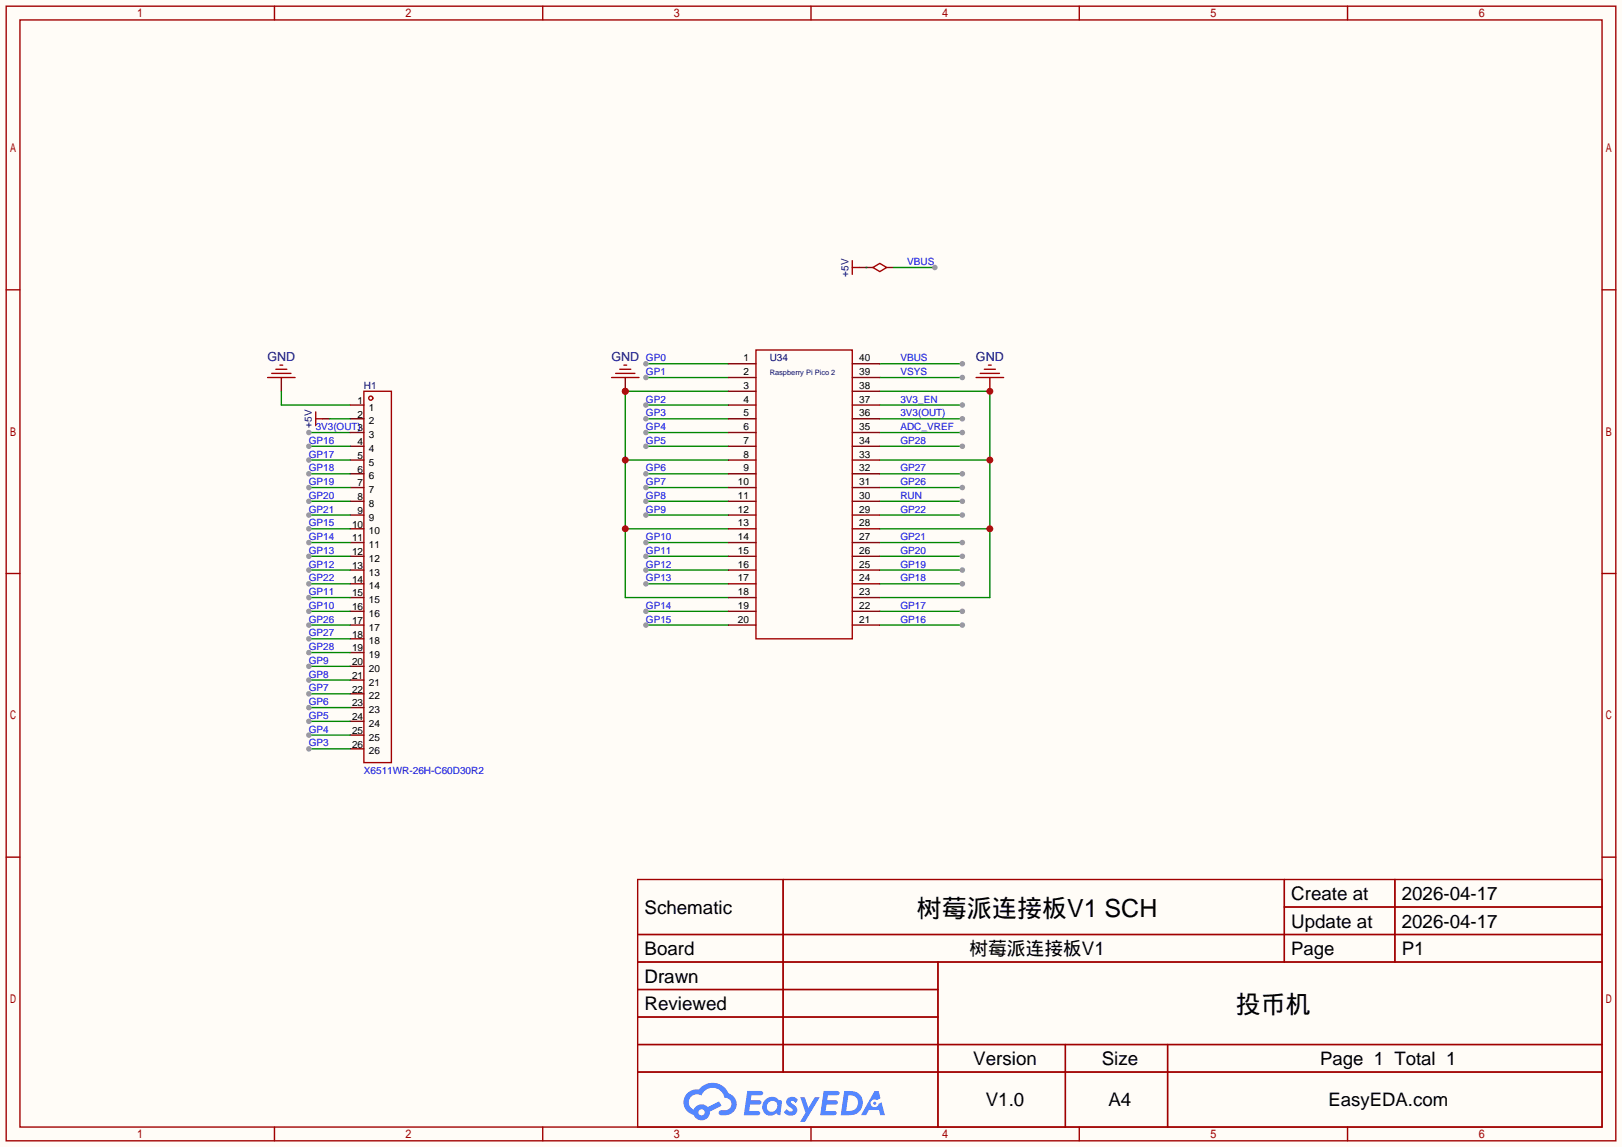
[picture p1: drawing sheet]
<svg xmlns="http://www.w3.org/2000/svg" width="299mm" height="212mm" viewBox="0 0 299 212" stroke-linecap="round" stroke-linejoin="round" font-family="sans-serif">
<path d="M0 0h299.5v211.8h-299.5z" fill="#fffcf7"/>
<g fill="none" stroke="#a10000" stroke-width=".25">
<path d="M1.1 1.1h297.2v209.6h-297.2zM3.7 3.7h292.1v204.5h-292.1zM50.7 1.1v2.6M100.2 1.1v2.6M149.7 1.1v2.6M199.3 1.1v2.6M248.8 1.1v2.6M1.1 53.5h2.6M295.8 53.5h2.5M1.1 105.9h2.6M295.8 105.9h2.5M1.1 158.3h2.6"/>
<path d="M295.8 158.3h2.5M117.7 162.4h178.1v45.8h-178.1zM117.7 172.6h178.1M117.7 177.7h178.1M144.6 162.4v35.6M173.2 177.7v30.5M237.1 162.4v15.3M237.1 167.5h58.7M257.5 162.4v15.3M117.7 182.8h55.5M117.7 192.9h178.1M117.7 187.8h55.5"/>
<path d="M117.7 198h178.1M196.7 192.9v15.3M215.6 192.9v15.3M50.7 208.2v2.5M100.2 208.2v2.5M149.7 208.2v2.5M199.3 208.2v2.5M248.8 208.2v2.5"/>
</g>
<g fill="#5487ff">
<path d="M145.5 202.8a1.3 1.3 0 0 1 1.8 .3l-.4 .6a.54 .54 0 0 0-.9-.2l.1 .2a1.58 1.58 0 0 1 1.1 1.6 1.43 1.43 0 0 1-2.5 .1l.5-.6a.64 .64 0 0 0 .5 .5 .64 .64 0 0 0 .7-.3l-.2-.2a1.6 1.6 0 0 1-1-1.6z"/>
<path d="M147.7 202.7h.9l.7 1.9 1.1-1.9h.9l-2.7 4.5h-.9l1-1.7z"/>
<path d="M138 201.5h1.6a1.31 1.31 0 0 1 1.2 .2 .4 .4 0 0 1-.3 .6h-1.8l-.1 .9h1.6a.4 .4 0 0 1 .4 .4 .4 .4 0 0 1-.4 .4h-1.7l-.2 1.2h.8a1.23 1.23 0 0 1 1.2 .2 .39 .39 0 0 1-.3 .6h-2.7z"/>
<path d="M152.1 201.5h1.6a1.32 1.32 0 0 1 1.3 .2 .39 .39 0 0 1-.4 .6h-1.7l-.2 .9h1.7a.4 .4 0 0 1 .3 .4 .4 .4 0 0 1-.4 .4h-1.7l-.2 1.2h.8a1.23 1.23 0 0 1 1.2 .2 .39 .39 0 0 1-.3 .6h-2.7z"/>
<path d="M161.5 201.5h.7l.4 1.3-.7 .4a.75 .75 0 0 0-1.1 .3 .75 .75 0 0 0 .5 1 .75 .75 0 0 0 .9-.6l.6-.3 .6 2.4h-.9l-.2-1h-1.9l-.5 1h-.9z"/>
<path d="M155.9 201.5l-.7 4.5h1.5a2.27 2.27 0 0 0 2.6-2.3 2.27 2.27 0 0 0-2.7-2.2zM156.6 202.3a1.5 1.5 0 0 1 1.8 1.5 1.5 1.5 0 0 1-1.9 1.4h-.3z"/>
<path d="M141.3 203.1a1.62 1.62 0 0 0-.4 2.1 1.62 1.62 0 0 0 2 .7l.4-.3 .3 .3 .5 .1 .3-2.5-.2-.3h-.4a1.58 1.58 0 0 0-2.5-.1zM141.9 203.6a.99 .99 0 0 1 1.6 .3 .99 .99 0 0 1-.9 1.4 .94 .94 0 0 1-1-.5 .94 .94 0 0 1 .3-1.2z"/>
<path d="M126.9 201.9a2.37 2.37 0 0 0 1.2 4 1.54 1.54 0 0 0 1.7 1 1.54 1.54 0 0 0 1.3-1.6l2.1-1.1-.5-.8-2 1.1a1.57 1.57 0 0 0-2.6 .4 1.5 1.5 0 0 1-.8-2.1 1.5 1.5 0 0 1 2.2-.5 2.23 2.23 0 0 1 2.3-1.4 2.23 2.23 0 0 1 2 1.8 1.16 1.16 0 0 1 1.2 1.1 1.16 1.16 0 0 1-1 1.3h-.7a.47 .47 0 0 0-.6 .3 .47 .47 0 0 0 .4 .6 2.23 2.23 0 0 0 2.3-.7 2.23 2.23 0 0 0 .4-2.3 2.16 2.16 0 0 0-1.3-1.1 3.2 3.2 0 0 0-5.4-.7l-1.2 .1zM129 205.4a.58 .58 0 0 1 1.1 0 .58 .58 0 0 1-1.1 0z"/>
<circle cx="161.5" cy="203.8" r=".28"/>
</g>
<path d="M51.9 69.7v2.6M59.6 77.3h1.2" fill="none" stroke="#870000" stroke-width=".25"/>
<path d="M49.4 69.7h5.1M50.2 69h3.5M50.9 68.2h2.1M51.7 67.4h.5M58.3 76.1v2.5M58.3 77.3h1.3" fill="none" stroke="#a10000" stroke-width=".25"/>
<path d="M51.9 72.3v2.5h12.7M57 79.9h7.6" fill="none" stroke="#008700" stroke-width=".25"/>
<circle cx="57" cy="79.9" r=".51" fill="#999"/>
<path d="M119.3 67.2h15.2" fill="none" stroke="#008700" stroke-width=".25"/>
<circle cx="119.3" cy="67.2" r=".51" fill="#999"/>
<path d="M119.3 69.7h15.2" fill="none" stroke="#008700" stroke-width=".25"/>
<circle cx="119.3" cy="69.7" r=".51" fill="#999"/>
<path d="M134.5 72.3h-19.1v38.1h19.1M115.4 97.7h19.1M115.4 85h19.1" fill="none" stroke="#008700" stroke-width=".25"/>
<g fill="#c00">
<circle cx="115.4" cy="72.3" r=".63"/>
<circle cx="115.4" cy="85" r=".63"/>
<circle cx="115.4" cy="97.7" r=".63"/>
</g>
<path d="M119.3 74.8h15.2" fill="none" stroke="#008700" stroke-width=".25"/>
<circle cx="119.3" cy="74.8" r=".51" fill="#999"/>
<path d="M119.3 77.3h15.2" fill="none" stroke="#008700" stroke-width=".25"/>
<circle cx="119.3" cy="77.3" r=".51" fill="#999"/>
<path d="M119.3 79.9h15.2" fill="none" stroke="#008700" stroke-width=".25"/>
<circle cx="119.3" cy="79.9" r=".51" fill="#999"/>
<path d="M119.3 82.4h15.2" fill="none" stroke="#008700" stroke-width=".25"/>
<circle cx="119.3" cy="82.4" r=".51" fill="#999"/>
<path d="M119.3 87.5h15.2" fill="none" stroke="#008700" stroke-width=".25"/>
<circle cx="119.3" cy="87.5" r=".51" fill="#999"/>
<path d="M119.3 90h15.2" fill="none" stroke="#008700" stroke-width=".25"/>
<circle cx="119.3" cy="90" r=".51" fill="#999"/>
<path d="M119.3 92.6h15.2" fill="none" stroke="#008700" stroke-width=".25"/>
<circle cx="119.3" cy="92.6" r=".51" fill="#999"/>
<path d="M119.3 95.1h15.2" fill="none" stroke="#008700" stroke-width=".25"/>
<circle cx="119.3" cy="95.1" r=".51" fill="#999"/>
<path d="M119.3 100.2h15.2" fill="none" stroke="#008700" stroke-width=".25"/>
<circle cx="119.3" cy="100.2" r=".51" fill="#999"/>
<path d="M119.3 102.7h15.2" fill="none" stroke="#008700" stroke-width=".25"/>
<circle cx="119.3" cy="102.7" r=".51" fill="#999"/>
<path d="M119.3 105.3h15.2" fill="none" stroke="#008700" stroke-width=".25"/>
<circle cx="119.3" cy="105.3" r=".51" fill="#999"/>
<path d="M119.3 107.8h15.2" fill="none" stroke="#008700" stroke-width=".25"/>
<circle cx="119.3" cy="107.8" r=".51" fill="#999"/>
<path d="M119.3 112.9h15.2" fill="none" stroke="#008700" stroke-width=".25"/>
<circle cx="119.3" cy="112.9" r=".51" fill="#999"/>
<path d="M119.3 115.4h15.2" fill="none" stroke="#008700" stroke-width=".25"/>
<circle cx="119.3" cy="115.4" r=".51" fill="#999"/>
<path d="M162.4 115.4h15.3" fill="none" stroke="#008700" stroke-width=".25"/>
<circle cx="177.7" cy="115.4" r=".51" fill="#999"/>
<path d="M162.4 112.9h15.3" fill="none" stroke="#008700" stroke-width=".25"/>
<circle cx="177.7" cy="112.9" r=".51" fill="#999"/>
<path d="M162.4 107.8h15.3" fill="none" stroke="#008700" stroke-width=".25"/>
<circle cx="177.7" cy="107.8" r=".51" fill="#999"/>
<path d="M162.4 105.3h15.3" fill="none" stroke="#008700" stroke-width=".25"/>
<circle cx="177.7" cy="105.3" r=".51" fill="#999"/>
<path d="M162.4 102.7h15.3" fill="none" stroke="#008700" stroke-width=".25"/>
<circle cx="177.7" cy="102.7" r=".51" fill="#999"/>
<path d="M162.4 100.2h15.3" fill="none" stroke="#008700" stroke-width=".25"/>
<circle cx="177.7" cy="100.2" r=".51" fill="#999"/>
<path d="M162.4 95.1h15.3" fill="none" stroke="#008700" stroke-width=".25"/>
<circle cx="177.7" cy="95.1" r=".51" fill="#999"/>
<path d="M162.4 92.6h15.3" fill="none" stroke="#008700" stroke-width=".25"/>
<circle cx="177.7" cy="92.6" r=".51" fill="#999"/>
<path d="M162.4 90h15.3" fill="none" stroke="#008700" stroke-width=".25"/>
<circle cx="177.7" cy="90" r=".51" fill="#999"/>
<path d="M162.4 87.5h15.3" fill="none" stroke="#008700" stroke-width=".25"/>
<circle cx="177.7" cy="87.5" r=".51" fill="#999"/>
<path d="M162.4 82.4h15.3" fill="none" stroke="#008700" stroke-width=".25"/>
<circle cx="177.7" cy="82.4" r=".51" fill="#999"/>
<path d="M162.4 79.9h15.3" fill="none" stroke="#008700" stroke-width=".25"/>
<circle cx="177.7" cy="79.9" r=".51" fill="#999"/>
<path d="M162.4 77.3h15.3" fill="none" stroke="#008700" stroke-width=".25"/>
<circle cx="177.7" cy="77.3" r=".51" fill="#999"/>
<path d="M162.4 74.8h15.3" fill="none" stroke="#008700" stroke-width=".25"/>
<circle cx="177.7" cy="74.8" r=".51" fill="#999"/>
<path d="M162.4 69.7h15.3" fill="none" stroke="#008700" stroke-width=".25"/>
<circle cx="177.7" cy="69.7" r=".51" fill="#999"/>
<path d="M162.4 67.2h15.3" fill="none" stroke="#008700" stroke-width=".25"/>
<circle cx="177.7" cy="67.2" r=".51" fill="#999"/>
<path d="M115.4 69.7v2.6" fill="none" stroke="#870000" stroke-width=".25"/>
<circle cx="115.4" cy="72.3" r=".63" fill="#c00"/>
<path d="M112.9 69.7h5.1M113.7 69h3.5M114.4 68.2h2.1M115.2 67.4h.5M180.2 69.7h5.1M181 69h3.5M181.7 68.2h2.1M182.5 67.4h.5" fill="none" stroke="#a10000" stroke-width=".25"/>
<path d="M182.8 69.7v2.6" fill="none" stroke="#870000" stroke-width=".25"/>
<path d="M162.4 72.3h20.4v38.1h-20.4M162.4 85h20.4M162.4 97.7h20.4" fill="none" stroke="#008700" stroke-width=".25"/>
<g fill="#c00">
<circle cx="182.8" cy="97.7" r=".63"/>
<circle cx="182.8" cy="85" r=".63"/>
<circle cx="182.8" cy="72.3" r=".63"/>
</g>
<g fill="none" stroke="#a10000" stroke-width=".25">
<path d="M161.2 49.4l1.2-.8 1.3 .8-1.3 .8zM67.2 72.3h5.1v68.5h-5.1zM139.6 64.6h17.8v53.4h-17.8z"/>
<circle cx="68.5" cy="73.5" r=".38"/>
</g>
<g fill="none" stroke="#870000" stroke-width=".25">
<path d="M159.9 49.4h1.3M163.7 49.4h1.3M64.6 74.8h2.6M64.6 77.3h2.6M64.6 79.9h2.6M134.5 67.2h5.1M134.5 69.7h5.1M134.5 72.3h5.1M134.5 74.8h5.1M134.5 77.3h5.1M134.5 79.9h5.1M157.4 67.2h5"/>
<path d="M157.4 69.7h5M157.4 72.3h5M157.4 74.8h5M157.4 77.3h5M157.4 79.9h5M64.6 82.4h2.6M64.6 85h2.6M64.6 87.5h2.6M64.6 90h2.6M64.6 92.6h2.6M64.6 95.1h2.6M64.6 97.7h2.6"/>
<path d="M134.5 82.4h5.1M134.5 85h5.1M134.5 87.5h5.1M134.5 90h5.1M134.5 92.6h5.1M134.5 95.1h5.1M134.5 97.7h5.1M157.4 82.4h5M157.4 85h5M157.4 87.5h5M157.4 90h5M157.4 92.6h5"/>
<path d="M157.4 95.1h5M157.4 97.7h5M64.6 100.2h2.6M64.6 102.7h2.6M64.6 105.3h2.6M64.6 107.8h2.6M64.6 110.4h2.6M64.6 112.9h2.6M64.6 115.4h2.6M64.6 118h2.6M134.5 100.2h5.1M134.5 102.7h5.1"/>
<path d="M134.5 105.3h5.1M134.5 107.8h5.1M134.5 110.4h5.1M134.5 112.9h5.1M134.5 115.4h5.1M157.4 100.2h5M157.4 102.7h5M157.4 105.3h5M157.4 107.8h5M157.4 110.4h5M157.4 112.9h5M157.4 115.4h5"/>
<path d="M64.6 120.5h2.6M64.6 123.1h2.6M64.6 125.6h2.6M64.6 128.1h2.6M64.6 130.7h2.6M64.6 133.2h2.6M64.6 135.8h2.6M64.6 138.3h2.6"/>
</g>
<path d="M165 49.4h7.6M60.8 77.3h3.8" fill="none" stroke="#008700" stroke-width=".25"/>
<circle cx="172.6" cy="49.4" r=".51" fill="#999"/>
<path d="M158.6 49.4h1.3" fill="none" stroke="#870000" stroke-width=".25"/>
<path d="M157.4 48.1v2.6M157.4 49.4h1.2" fill="none" stroke="#a10000" stroke-width=".25"/>
<path d="M159.9 49.4h.1M57 82.4h7.6" fill="none" stroke="#008700" stroke-width=".25"/>
<circle cx="57" cy="82.4" r=".51" fill="#999"/>
<path d="M57 85h7.6" fill="none" stroke="#008700" stroke-width=".25"/>
<circle cx="57" cy="85" r=".51" fill="#999"/>
<path d="M57 87.5h7.6" fill="none" stroke="#008700" stroke-width=".25"/>
<circle cx="57" cy="87.5" r=".51" fill="#999"/>
<path d="M57 90h7.6" fill="none" stroke="#008700" stroke-width=".25"/>
<circle cx="57" cy="90" r=".51" fill="#999"/>
<path d="M57 92.6h7.6" fill="none" stroke="#008700" stroke-width=".25"/>
<circle cx="57" cy="92.6" r=".51" fill="#999"/>
<path d="M57 95.1h7.6" fill="none" stroke="#008700" stroke-width=".25"/>
<circle cx="57" cy="95.1" r=".51" fill="#999"/>
<path d="M57 123.1h7.6" fill="none" stroke="#008700" stroke-width=".25"/>
<circle cx="57" cy="123.1" r=".51" fill="#999"/>
<path d="M57 125.6h7.6" fill="none" stroke="#008700" stroke-width=".25"/>
<circle cx="57" cy="125.6" r=".51" fill="#999"/>
<path d="M57 128.1h7.6" fill="none" stroke="#008700" stroke-width=".25"/>
<circle cx="57" cy="128.1" r=".51" fill="#999"/>
<path d="M57 130.7h7.6" fill="none" stroke="#008700" stroke-width=".25"/>
<circle cx="57" cy="130.7" r=".51" fill="#999"/>
<path d="M57 133.2h7.6" fill="none" stroke="#008700" stroke-width=".25"/>
<circle cx="57" cy="133.2" r=".51" fill="#999"/>
<path d="M57 135.8h7.6" fill="none" stroke="#008700" stroke-width=".25"/>
<circle cx="57" cy="135.8" r=".51" fill="#999"/>
<path d="M57 138.3h7.6" fill="none" stroke="#008700" stroke-width=".25"/>
<circle cx="57" cy="138.3" r=".51" fill="#999"/>
<path d="M57 97.7h7.6" fill="none" stroke="#008700" stroke-width=".25"/>
<circle cx="57" cy="97.7" r=".51" fill="#999"/>
<path d="M57 100.2h7.6" fill="none" stroke="#008700" stroke-width=".25"/>
<circle cx="57" cy="100.2" r=".51" fill="#999"/>
<path d="M57 102.7h7.6" fill="none" stroke="#008700" stroke-width=".25"/>
<circle cx="57" cy="102.7" r=".51" fill="#999"/>
<path d="M57 105.3h7.6" fill="none" stroke="#008700" stroke-width=".25"/>
<circle cx="57" cy="105.3" r=".51" fill="#999"/>
<path d="M57 107.8h7.6" fill="none" stroke="#008700" stroke-width=".25"/>
<circle cx="57" cy="107.8" r=".51" fill="#999"/>
<path d="M57 110.4h7.6" fill="none" stroke="#008700" stroke-width=".25"/>
<circle cx="57" cy="110.4" r=".51" fill="#999"/>
<path d="M57 112.9h7.6" fill="none" stroke="#008700" stroke-width=".25"/>
<circle cx="57" cy="112.9" r=".51" fill="#999"/>
<path d="M57 115.4h7.6" fill="none" stroke="#008700" stroke-width=".25"/>
<circle cx="57" cy="115.4" r=".51" fill="#999"/>
<path d="M57 118h7.6" fill="none" stroke="#008700" stroke-width=".25"/>
<circle cx="57" cy="118" r=".51" fill="#999"/>
<path d="M57 120.5h7.6" fill="none" stroke="#008700" stroke-width=".25"/>
<circle cx="57" cy="120.5" r=".51" fill="#999"/>
<g font-size="4.6">
<text x="169.3" y="169.4">树莓派连接板V1 SCH</text>
<text x="228.2" y="187.1">投币机</text>
</g>
<g font-size="3.5">
<text x="238.4" y="166.2">Create at</text>
<text x="258.8" y="166.2">2026-04-17</text>
<text x="119" y="168.8">Schematic</text>
<text x="238.4" y="171.3">Update at</text>
<text x="258.8" y="171.3">2026-04-17</text>
<text x="119" y="176.4">Board</text>
<text x="179" y="176.4">树莓派连接板V1</text>
<text x="258.8" y="176.4">P1</text>
<text x="119" y="181.5">Drawn</text>
<text x="119" y="186.6">Reviewed</text>
<text x="179.7" y="196.7">Version</text>
<text x="203.4" y="196.7">Size</text>
<text x="182" y="204.3">V1.0</text>
<text x="204.7" y="204.3">A4</text>
</g>
<g font-size="3.4">
<text x="238.4" y="176.4">Page</text>
<text x="243.7" y="196.7">Page 1 Total 1</text>
<text x="245.3" y="204.3">EasyEDA.com</text>
</g>
<g font-size="2.3" fill="#000080">
<text x="49.4" y="66.7">GND</text>
<text x="112.9" y="66.7">GND</text>
<text x="180.2" y="66.7">GND</text>
</g>
<g font-size="1.8" fill="#000080">
<text x="156.6" y="51.1" transform="rotate(-90 156.6 51.1)">+5V</text>
<text x="67.2" y="71.8">H1</text>
<text x="142.1" y="66.7">U34</text>
<text x="57.6" y="79" transform="rotate(-90 57.6 79)">+5V</text>
</g>
<g font-size="1.8" fill="#00f">
<text x="167.5" y="48.9">VBUS</text>
<text x="119.3" y="66.7">GP0</text>
<text x="119.3" y="69.3">GP1</text>
<text x="166.2" y="69.3">VSYS</text>
<text x="166.2" y="66.7">VBUS</text>
<text x="119.3" y="74.3">GP2</text>
<text x="119.3" y="76.9">GP3</text>
<text x="166.2" y="76.9">3V3(OUT)</text>
<text x="166.2" y="74.3">3V3_EN</text>
<text x="57" y="82">GP16</text>
<text x="58.3" y="79.4">3V3(OUT)3</text>
<text x="119.3" y="79.4">GP4</text>
<text x="119.3" y="82">GP5</text>
<text x="166.2" y="82">GP28</text>
<text x="166.2" y="79.4">ADC_VREF</text>
<text x="57" y="84.5">GP17</text>
<text x="57" y="87">GP18</text>
<text x="57" y="89.6">GP19</text>
<text x="119.3" y="87">GP6</text>
<text x="119.3" y="89.6">GP7</text>
<text x="166.2" y="89.6">GP26</text>
<text x="166.2" y="87">GP27</text>
<text x="57" y="92.1">GP20</text>
<text x="57" y="94.7">GP21</text>
<text x="119.3" y="92.1">GP8</text>
<text x="119.3" y="94.7">GP9</text>
<text x="166.2" y="94.7">GP22</text>
<text x="166.2" y="92.1">RUN</text>
<text x="57" y="97.2">GP15</text>
<text x="57" y="99.7">GP14</text>
<text x="119.3" y="99.7">GP10</text>
<text x="166.2" y="99.7">GP21</text>
<text x="57" y="102.3">GP13</text>
<text x="57" y="104.8">GP12</text>
<text x="57" y="107.4">GP22</text>
<text x="119.3" y="102.3">GP11</text>
<text x="119.3" y="104.8">GP12</text>
<text x="119.3" y="107.4">GP13</text>
<text x="166.2" y="107.4">GP18</text>
<text x="166.2" y="104.8">GP19</text>
<text x="166.2" y="102.3">GP20</text>
<text x="57" y="109.9">GP11</text>
<text x="57" y="112.4">GP10</text>
<text x="119.3" y="112.4">GP14</text>
<text x="166.2" y="112.4">GP17</text>
<text x="57" y="115">GP26</text>
<text x="57" y="117.5">GP27</text>
<text x="119.3" y="115">GP15</text>
<text x="166.2" y="115">GP16</text>
<text x="57" y="122.6">GP9</text>
<text x="57" y="125.1">GP8</text>
<text x="57" y="120.1">GP28</text>
<text x="57" y="127.7">GP7</text>
<text x="57" y="130.2">GP6</text>
<text x="57" y="132.8">GP5</text>
<text x="57" y="135.3">GP4</text>
<text x="57" y="137.8">GP3</text>
<text x="67.2" y="142.9">X6511WR-26H-C60D30R2</text>
</g>
<g font-size="1.8">
<text x="137.3" y="66.7">1</text>
<text x="137.3" y="69.3">2</text>
<text x="137.3" y="71.8">3</text>
<text x="158.6" y="71.8">38</text>
<text x="158.6" y="69.3">39</text>
<text x="158.6" y="66.7">40</text>
<text x="66" y="74.6">1</text>
<text x="66" y="77.1">2</text>
<text x="68.1" y="75.8">1</text>
<text x="137.3" y="74.3">4</text>
<text x="137.3" y="76.9">5</text>
<text x="158.6" y="76.9">36</text>
<text x="158.6" y="74.3">37</text>
<text x="66" y="82.2">4</text>
<text x="68.1" y="78.4">2</text>
<text x="68.1" y="80.9">3</text>
<text x="68.1" y="83.5">4</text>
<text x="137.3" y="79.4">6</text>
<text x="137.3" y="82">7</text>
<text x="158.6" y="82">34</text>
<text x="158.6" y="79.4">35</text>
<text x="66" y="84.7">5</text>
<text x="66" y="87.3">6</text>
<text x="66" y="89.8">7</text>
<text x="68.1" y="86">5</text>
<text x="68.1" y="88.5">6</text>
<text x="136.2" y="89.6">10</text>
<text x="137.3" y="84.5">8</text>
<text x="137.3" y="87">9</text>
<text x="158.6" y="89.6">31</text>
<text x="158.6" y="87">32</text>
<text x="158.6" y="84.5">33</text>
<text x="66" y="92.4">8</text>
<text x="66" y="94.9">9</text>
<text x="68.1" y="91.1">7</text>
<text x="68.1" y="93.6">8</text>
<text x="136.2" y="92.1">11</text>
<text x="136.2" y="94.7">12</text>
<text x="158.6" y="94.7">29</text>
<text x="158.6" y="92.1">30</text>
<text x="65" y="97.4">10</text>
<text x="65" y="100">11</text>
<text x="68.1" y="96.2">9</text>
<text x="68.1" y="98.7">10</text>
<text x="68.1" y="101.2">11</text>
<text x="136.2" y="97.2">13</text>
<text x="136.2" y="99.7">14</text>
<text x="158.6" y="99.7">27</text>
<text x="158.6" y="97.2">28</text>
<text x="65" y="102.5">12</text>
<text x="65" y="105.1">13</text>
<text x="65" y="107.6">14</text>
<text x="68.1" y="103.8">12</text>
<text x="68.1" y="106.3">13</text>
<text x="136.2" y="102.3">15</text>
<text x="136.2" y="104.8">16</text>
<text x="136.2" y="107.4">17</text>
<text x="158.6" y="107.4">24</text>
<text x="158.6" y="104.8">25</text>
<text x="158.6" y="102.3">26</text>
<text x="65" y="110.1">15</text>
<text x="65" y="112.7">16</text>
<text x="68.1" y="108.9">14</text>
<text x="68.1" y="111.4">15</text>
<text x="68.1" y="113.9">16</text>
<text x="136.2" y="109.9">18</text>
<text x="136.2" y="112.4">19</text>
<text x="158.6" y="112.4">22</text>
<text x="158.6" y="109.9">23</text>
<text x="65" y="115.2">17</text>
<text x="65" y="117.8">18</text>
<text x="68.1" y="116.5">17</text>
<text x="68.1" y="119">18</text>
<text x="136.2" y="115">20</text>
<text x="158.6" y="115">21</text>
<text x="65" y="120.3">19</text>
<text x="65" y="122.8">20</text>
<text x="65" y="125.4">21</text>
<text x="68.1" y="121.6">19</text>
<text x="68.1" y="124.1">20</text>
<text x="65" y="127.9">22</text>
<text x="65" y="130.5">23</text>
<text x="68.1" y="126.6">21</text>
<text x="68.1" y="129.2">22</text>
<text x="68.1" y="131.7">23</text>
<text x="65" y="133">24</text>
<text x="65" y="135.5">25</text>
<text x="68.1" y="134.3">24</text>
<text x="68.1" y="136.8">25</text>
<text x="65" y="138.1">26</text>
<text x="68.1" y="139.3">26</text>
</g>
<text font-size="1.4" fill="#000080" x="142.1" y="69.2">Raspberry Pi Pico 2</text>
</svg>
